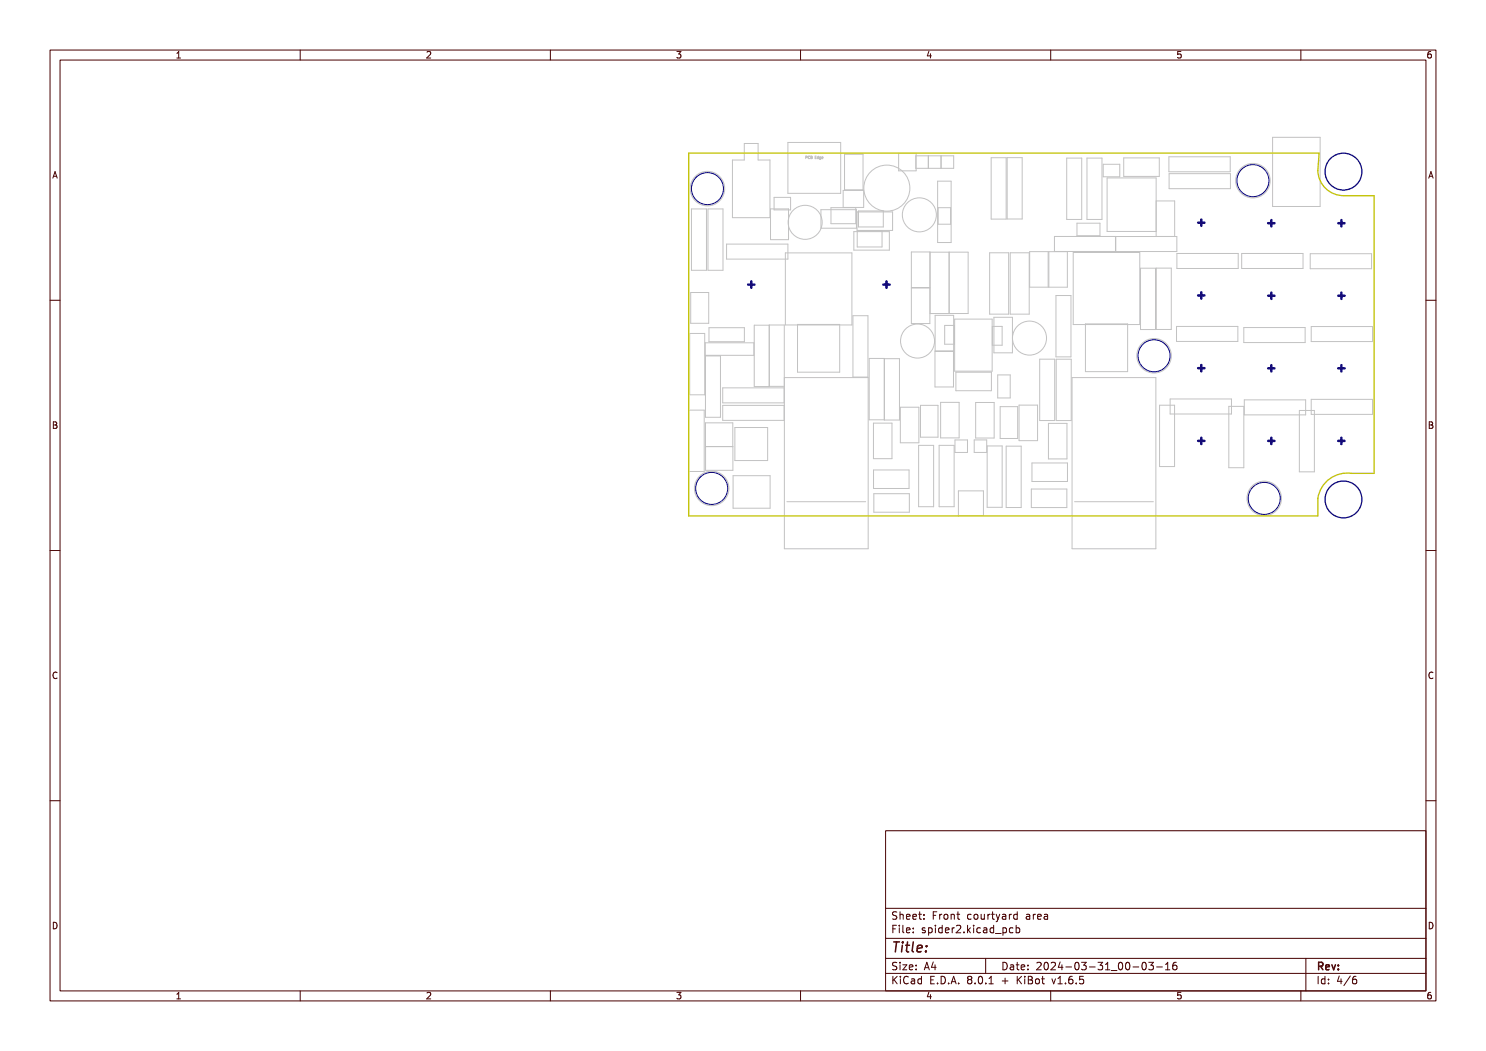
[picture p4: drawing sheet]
<svg xmlns="http://www.w3.org/2000/svg" width="297mm" height="210mm" viewBox="0 0 297 210" stroke-linecap="round" stroke-linejoin="round" font-family="sans-serif">
<g fill="none" stroke="#c2c2c2" stroke-width=".2">
<path d="M148.8 28.7h2.7v3.3h2.4v11.5h-7.5v-11.5h2.4zM154.7 39.4h3.3v2.5h-3.3zM157.5 28.5h10.5v10.1h-10.5zM161.3 31.4l-.3 .1M161.3 31.2h-.3v.5M161.3 31.2h.1M161.3 31.2v.2M161.3 31.4h.1M161.8 31.2a.22 .22 0 0 0-.3 .3 .22 .22 0 0 0 .3 .2M162 31.4h.2M162.2 31.4l.1-.2h-.3v.5h.3v-.2M162.2 31.4l.1 .1"/>
<path d="M162.3 31.5h.1M162.9 31.4h.2M163.2 31.2h-.3v.5h.3M163.6 31.2v.5h-.2v-.3h.2M163.8 31.8h.2M164 31.8h.1M164 31.7h-.2v-.3h.2v.4M164.4 31.4h-.2l.1 .3h.1M164.4 31.4h.1M164.5 31.7h-.1M164.5 31.4l-.3 .1M168.5 38.1h4.1v3.3h-4.1z"/>
<path d="M168.8 30.8h3.7v7.1h-3.7zM179.6 30.6h3.5v3.5h-3.5zM183 31.1h7.6v2.5h-7.6zM185.5 31.1v2.5M185.6 31.1v2.5M187.4 36.2h2.7v12.3h-2.7zM188.1 31.1v2.5M198.1 31.5h3v12.3h-3zM201.3 31.5h3v12.3h-3zM213.2 31.6h3v12.3h-3zM217.3 31.6h3v12.3h-3zM220.5 32.8h3.3v2.5h-3.3z"/>
<path d="M224.6 31.6h7.1v3.7h-7.1zM233.6 31.3h12.3v3h-12.3zM233.7 34.7h12.2v3h-12.2zM254.3 27.4h9.6v13.9h-9.6zM138.1 58.4h3.5v6.2h-3.5zM138.2 41.7h3v12.3h-3zM141.5 41.7h3v12.3h-3zM145.2 48.8h12.3v3h-12.3zM154 41.7h3.6v6.2h-3.6zM157 50.5h13.3v14.4h-13.3zM164.1 41.9h7.1v3.7h-7.1zM166.1 41.5h4.9v3.2h-4.9z"/>
<path d="M170.7 46.3h7.1v3.7h-7.1zM171.3 42.3h7.1v3.7h-7.1zM171.3 46.2h5v3.2h-5zM171.6 42.1h4.9v3.2h-4.9zM182.2 57.5h3.7v7.2h-3.7zM185.9 50.3v7.2h-3.7v-7.2l11.3 .1v12.2h-7.6v-12.2M187.5 41.5h2.5v3.3h-2.5zM189.7 50.4v12.2M197.8 50.5h3.8v12.3h-3.8zM201.9 50.5h3.8v12.3h-3.8zM205.8 50.3h3.7v7.1h-3.7zM210.8 50.3v-3h24.4v3h-25.6v7.1h3.7v-7.1"/>
<path d="M211.1 59.1h3v12.2h-3zM214.5 50.5h13.3v14.4h-13.3zM215.3 44.6h4.6v2.5h-4.6zM222.9 47.3v3M223 47.3v3M227.9 53.6h3v12.2h-3zM231.1 46.2h-9.8v-10.6h9.8v11.7M231.1 40.2h3.7v7.1M231.1 53.6h3v12.2h-3zM235.2 50.6h12.3v3h-12.3zM248.2 50.6h12.2v3h-12.2zM261.9 50.7h12.2v3h-12.2z"/>
<path d="M137.9 66.6h3v12.3h-3zM140.9 68.5h9.8v2.5h-9.8zM141 71.1h3v12.3h-3zM141.7 65.5h7.1v2.8h-7.1zM144.5 77.5h12.2v3h-12.2zM153.8 64.9v12.3h-3v-12.2l6-.1v44.8h16.7v-34.2h-16.7M153.8 77.2h3M159.4 64.8h8.4v9.6h-8.4zM170.5 63.1h3v12.2h-3zM173.7 71.6h3v12.3h-3zM176.8 71.7h3v12.2h-3zM186.9 70.2h3.7v7.1h-3.7z"/>
<path d="M186.9 63h3.7v7.1h-3.7zM188.8 65h2v3.8h-2zM190.8 63.8h7.5v10.4h-7.5zM191 74.4h7.1v3.7h-7.1zM198.3 65.2h2v3.8h-2M198.6 63.4h3.7v7.1h-3.7zM199.4 74.9h2.5v4.6h-2.5zM207.8 71.8h3v12.2h-3zM211.1 71.8h3v12.2h-3zM214.3 75.5h16.7v34.2h-16.7zM216.9 64.7h8.5v9.6h-8.5zM233.9 79.7h12.2v3h-12.2z"/>
<path d="M235.1 65.2h12.3v3h-12.3zM248.6 65.4h12.3v3h-12.3zM248.7 79.9h12.3v3h-12.3zM262.1 65.3h12.2v3h-12.2zM262.1 79.8h12.2v3h-12.2zM137.8 82h3v12.2h-3zM141 89.2h5.5v4.8h-5.5v-9.5h5.5v4.7M144.5 81h12.2v3h-12.2zM146.5 95.1h7.4v6.5h-7.4zM146.9 85.4h6.5v6.6h-6.5zM174.6 84.5h3.7v7.2h-3.7zM174.6 93.9h7.1v3.7h-7.1z"/>
<path d="M174.6 98.6h7.1v3.7h-7.1zM179.9 81.4h3.7v7.1h-3.7zM183.6 89h3v12.3h-3zM184 81h3.5v6.4h-3.5zM187.7 89h3v12.3h-3zM188 80.4h3.7v7.1h-3.7zM190.9 87.9h2.5v2.5h-2.5zM191.6 98.1h5v5h-5zM194.7 87.9h2.5v2.5h-2.5zM195 80.4h3.7v7.1h-3.7zM197.3 89.1h3v12.3h-3zM199.9 81.3h3.5v6.3h-3.5z"/>
<path d="M201.1 89.1h3v12.3h-3zM203.7 81h3.7v7h-3.7zM206.1 97.7h7.1v3.7h-7.1zM206.3 92.5h7.1v3.7h-7.1zM209.5 84.6h3.7v7.1h-3.7zM231.8 81h3v12.2h-3zM245.6 81.2h3v12.3h-3zM259.7 82h3v12.3h-3zM157.3 100.2h15.7M214.8 100.2h15.7"/>
<circle cx="141.4" cy="37.7" r="3.5"/>
<circle cx="177.3" cy="37.6" r="4.6"/>
<circle cx="250.4" cy="36.1" r="3.5"/>
<circle cx="160.9" cy="44.4" r="3.4"/>
<circle cx="183.7" cy="42.9" r="3.4"/>
<circle cx="183.4" cy="68.2" r="3.4"/>
<circle cx="205.8" cy="67.6" r="3.4"/>
<circle cx="230.7" cy="71.1" r="3.5"/>
<circle cx="142.2" cy="97.6" r="3.5"/>
<circle cx="252.7" cy="99.6" r="3.5"/>
</g>
<path d="M137.6 30.6h126l-.2 3.5a5.1 5.1 0 0 0 5.2 5h6v55.5h-4.5a5.9 5.9 0 0 0-6.7 5v3.5h-125.8z" fill="none" stroke="#c2c200" stroke-width=".25"/>
<g fill="none" stroke="#000084" stroke-width=".25">
<circle cx="268.5" cy="34.3" r="3.7"/>
<circle cx="268.5" cy="99.8" r="3.7"/>
</g>
<g fill="none" stroke="#000084" stroke-width=".5">
<path d="M149.5 56.9h1.3M150.2 56.2v1.3M176.5 56.9h1.3M177.2 56.2v1.3M239.5 59h1.2M239.5 44.5h1.2M240.1 43.9v1.2M240.1 58.4v1.3M253.5 44.6h1.2M253.5 59.1h1.2M254.1 44v1.2M254.1 58.5v1.2"/>
<path d="M267.5 44.6h1.2M267.5 59.1h1.2M268.1 44v1.2M268.1 58.5v1.2M239.5 73.6h1.2M240.1 72.9v1.3M253.5 73.6h1.2M254.1 73v1.2M267.5 73.6h1.2M268.1 73v1.2M239.5 88.1h1.2M240.1 87.5v1.2"/>
<path d="M253.5 88.1h1.2M254.1 87.5v1.2M267.5 88.1h1.2M268.1 87.5v1.2"/>
</g>
<g fill="none" stroke="#000084" stroke-width=".2">
<circle cx="141.4" cy="37.7" r="3.2"/>
<circle cx="250.4" cy="36.1" r="3.2"/>
<circle cx="230.7" cy="71.1" r="3.2"/>
<circle cx="142.2" cy="97.6" r="3.2"/>
<circle cx="252.7" cy="99.6" r="3.2"/>
</g>
<g fill="none" stroke="#480000" stroke-width=".2">
<path d="M10 10h277v190h-277zM12 12h273v186h-273zM35.3 10.7l.4-.4v1.3M35.3 11.6h.8M60 10v2M85.3 10.4l.5-.1 .3 .4-.8 .9h.8M110 10v2M135.3 10.3h.8l-.4 .5 .3 .1v.6l-.2 .1-.5-.1M160 10v2M185.7 10.2l-.4 1h.9M186 10.7v.9M210 10v2"/>
<path d="M236 10.3h-.6l-.1 .6 .2-.1 .5 .1 .1 .1-.1 .5-.2 .1-.5-.1M260 10v2M286 10.3l-.4 .1-.2 .2-.1 .7 .3 .3 .4-.1 .1-.5-.1-.1-.4-.1-.3 .2M10.6 35.6l.4-1.3 .4 1.3M10.7 35.2h.6M285.6 35.6l.4-1.3 .4 1.3M285.7 35.2h.6M10 60h2M285 60h2M10.7 84.3h.4l.2 .2-.2 .4 .2 .1 .1 .3-.2 .3h-.5zM10.7 84.9h.4M285.7 84.3h.4l.2 .2-.2 .4 .2 .1 .1 .3-.2 .3h-.5z"/>
<path d="M285.7 84.9h.4M10 110h2M285 110h2M11.4 134.4a.62 .62 0 0 0-.9 .5 .62 .62 0 0 0 .7 .7l.2-.1M286.4 134.4a.62 .62 0 0 0-.9 .5 .62 .62 0 0 0 .7 .7l.2-.1M10 160h2M285 160h2M177 166h108v32h-108zM10.7 184.3a.66 .66 0 0 1 .7 .6 .66 .66 0 0 1-.7 .7zM35.3 199.6h.8M35.3 198.7l.4-.4v1.3M60 198v2"/>
<path d="M85.3 198.4l.5-.1 .3 .4-.8 .9h.8M110 198v2M135.3 198.3h.8l-.4 .5 .3 .1v.6l-.2 .1-.5-.1M160 198v2M177 181.5h108M177 187.5h108M177 191.5h108M177 194.5h108M178.5 185.6h.5M178.5 195.1v1.5M178.7 195.7l.6 .9M179.2 184.9h-.7v1.5"/>
<path d="M179.2 182.3l-.5-.1-.2 .1v.5l.6 .2 .1 .4-.2 .3-.6-.1M179.2 192.4l-.5-.1-.2 .1v.5l.6 .2 .1 .4-.2 .3-.6-.1M179.3 195.1l-.8 .8M179.7 184.9v.1M179.7 185.4v1M179.9 182.8l.2-.1 .4 .1v.9M179.9 182.2v1.5M179.9 192.3v.1M179.9 192.8v1M180 195.1v.1M180 195.6v1M180.5 184.9v1.3l.2 .2"/>
<path d="M180.5 192.8h.7l-.7 1h.7M181.2 183.2l.7-.2-.1-.2-.4-.1-.2 .2v.7h.6M181.2 185.9l.7-.2-.1-.2-.4-.1-.2 .2v.7h.6M181.5 195.2a.71 .71 0 0 0-1 .5 .71 .71 0 0 0 .7 .9l.3-.2M181.7 193.3l.8-.2-.1-.2-.4-.1-.3 .2 .1 .7h.6M182.2 195.7h.5l.1 .9M182.5 183.2l.7-.2-.1-.2-.4-.1-.2 .2v.7h.6M182.5 186.2v.2M182.5 185.5v.1M182.8 195.9l-.5 .1-.2 .2 .2 .4 .5-.1M183.1 193.6v.2M183.1 192.9v.1"/>
<path d="M183.6 182.7h.6M183.8 182.2v1.3l.4 .2M184.2 195.7l-.5-.1-.2 .3 .1 .6h.6M184.2 195.1v1.5M184.7 183.5v.2M184.7 182.8v.1M184.7 193.8l.5-1.5 .5 1.5M184.9 185.5l-.4-.1-.2 .2 .1 .2 .5 .2v.3h-.6M184.9 193.4h.7M185.6 185.5l.4-.1 .3 .3-.1 .6h-.6M185.6 185.4v1.5M185.7 198.2l-.4 1h.9"/>
<path d="M186 198.7v.9M186 195.8h.5M186.5 182.9h.5M186.5 192.2l-.3 1.1h.9M186.7 195.1h-.7v1.5h.7M186.9 192.8v1M187 184.9v.1M187 185.4v1M187.2 182.2h-.7v1.5M187.4 196.4v.2M187.8 182.7v1M188.1 195.1a.76 .76 0 0 1 .9 .7 .76 .76 0 0 1-.9 .8z"/>
<path d="M188.2 182.7l-.4 .3M188.3 185.5l-.4-.1-.3 .3 .1 .6h.6M188.3 184.9v1.5M188.7 182.8l.3-.1 .4 .1 .1 .6-.2 .2-.3 .1-.3-.2zM189 185.9l.7-.2-.1-.2-.4-.1-.2 .2v.7h.6M189.6 196.4v.2M190.1 182.8l.2-.1 .4 .1v.9M190.1 182.7v1M190.1 196.6l.5-1.5 .5 1.5M190.2 196.2h.8M190.3 185.4v1M190.7 185.4l-.4 .3"/>
<path d="M191.2 185l.5-.1 .3 .4-.9 1.1h.9M191.2 182.7h.6M191.5 182.2v1.3l.3 .2M191.6 196.4v.2M192.7 186.2v.2M193.4 184.9v1.5M193.5 185.8l.5 .6M193.7 195.7l-.3-.3 .3-.3h.3l.2 .3-.2 .3M193.7 195.7l-.3 .3 .1 .4 .2 .2 .4-.1 .1-.2v-.3l-.2-.3M193.7 195.7h.3M194 185.4l-.6 .6M194.1 182.8l-.4-.1-.3 .3 .1 .6h.6"/>
<path d="M194.6 184.9v.1M194.6 185.4v1M194.7 182.8l.3-.1 .4 .1 .1 .6-.2 .2-.3 .1-.3-.2zM194.9 196.4v.2M195.7 195.2l.2-.1a.8 .8 0 0 1 .5 .7 .8 .8 0 0 1-.5 .8l-.2-.2-.2-.4zM196 185.5l-.5-.1-.3 .3 .2 .6h.6M196.1 182.7l.1 .9 .3 .1 .2-.2M196.6 185.5h.6v.9M196.7 182.7v1M197 191.5v3M197 196.4v.2M197.2 185.7l-.5 .1-.2 .2 .2 .4 .5-.1"/>
<path d="M197.5 182.7v1M197.7 196.6h.8M197.7 195.5l.4-.4v1.5M197.9 182.7l-.4 .3M198.2 182.7h.5M198.4 182.2v1.3l.3 .2M198.6 185.5l-.4-.1-.3 .3 .1 .6h.6M198.6 184.9v1.5M199 186.5h1.1M199.1 182.7l.4 1M199.5 183.7l-.4 .5M199.8 182.7l-.3 1"/>
<path d="M200.3 196h1.2M200.4 182.8h.6v.9M200.5 185.5l.4-.1 .3 .3-.2 .6h-.5M200.5 185.4v1.5M200.5 192.3a.76 .76 0 0 1 .8 .7 .76 .76 0 0 1-.8 .8zM200.9 195.4v1.2M201 183l-.5 .1-.2 .2 .2 .4 .5-.1M201.7 182.7v1M202 192.9h.5l.1 .9M202.2 182.7l-.5 .3M202.5 185.5l-.5-.1-.3 .3 .2 .6h.6M202.6 193.1l-.5 .1-.2 .2 .2 .4 .5-.1"/>
<path d="M203.1 185.5l.4-.1 .3 .3-.1 .6h-.6M203.1 184.9v1.5M203.1 192.8h.6M203.3 182.8l-.4-.1-.3 .3 .1 .6h.6M203.3 182.2v1.5M203.3 192.3v1.3l.4 .2M203.3 195.1v1.5M203.5 195.7l.7 .9M204.1 193.3l.7-.2-.1-.2-.4-.1-.2 .2 .1 .7h.5M204.2 195.1l-.9 .8M204.8 195.1v.1M204.8 195.6v1"/>
<path d="M205.2 182.8h.5l.1 .9M205.5 192.9v.1M205.5 193.6v.2M205.5 195.1h.5l.3 .3-.3 .4 .3 .1 .1 .4-.3 .3h-.6zM205.5 195.8h.5M205.8 183l-.5 .1-.2 .2 .2 .4 .5-.1M206.5 182.7v1M207 182.7l-.5 .3M207 195.7l.2-.1 .5 .1v.6l-.1 .2-.4 .1-.2-.2zM207.2 192.4l.6-.1 .3 .4-.9 1.1h.9M207.4 183.2l.7-.2-.1-.2-.4-.1-.2 .2 .1 .7h.5M208.2 195.6h.5"/>
<path d="M208.4 195.1v1.3l.3 .2M208.7 182.8h.6l.1 .9M208.8 192.4l.2-.1a.8 .8 0 0 1 .5 .7 .8 .8 0 0 1-.5 .8l-.2-.2-.1-.4zM209.4 183l-.5 .1-.2 .2 .2 .4 .5-.1M210 198v2M210.1 192.4l.6-.1 .3 .4-1 1.1h1M210.2 195.6l.4 1 .4-1M211.5 196.6h.8M211.5 195.5l.4-.4v1.5M211.9 192.2l-.4 1.1h1M212.2 192.8v1M213 196.4v.2"/>
<path d="M213 193.2h1.2M214.3 195.1l-.4 .1a1.01 1.01 0 0 0 0 1.4l.5-.2 .1-.5-.3-.2h-.3l-.3 .2M215 192.4l.2-.1a.8 .8 0 0 1 .5 .7 .8 .8 0 0 1-.5 .8 1 1 0 0 1-.2-1.4zM215.1 196.4v.2M216.2 192.3h.9l-.5 .6 .4 .1v.6l-.2 .2-.6-.2M216.5 195.1h-.7l-.1 .7 .3-.1h.5l.1 .2-.1 .5-.2 .2-.6-.2M217.7 193.2h1.2M219.5 192.3h.9l-.5 .6 .4 .1v.6l-.2 .2-.6-.2M221 193.8h.8M221 192.7l.4-.4v1.5M222.1 193.9h1.1M223.7 192.4l.2-.1a.8 .8 0 0 1 .5 .7 .8 .8 0 0 1-.5 .8 1 1 0 0 1-.2-1.4z"/>
<path d="M225.2 192.4l.1-.1a.8 .8 0 0 1 .5 .7 .8 .8 0 0 1-.5 .8 1 1 0 0 1-.1-1.4zM226.5 193.2h1.1M228.5 192.4l.1-.1a.8 .8 0 0 1 .5 .7 .8 .8 0 0 1-.5 .8 1 1 0 0 1-.1-1.4zM229.6 192.3h.9l-.5 .6 .5 .1v.6l-.3 .2-.6-.2M231.2 193.2h1.1M233 193.8h.8M233 192.7l.4-.4v1.5M235.1 192.3l-.4 .1a1.01 1.01 0 0 0 0 1.4l.5-.2v-.5l-.2-.2h-.3l-.3 .2M236 198.3h-.6l-.1 .6 .2-.1 .5 .1 .1 .1-.1 .5-.2 .1-.5-.1M260 198v2M261 191.5v6.5M263.5 195.1v1.5"/>
<path d="M264.8 195.1v1.5M264.8 195.7l-.4-.1-.3 .3 .1 .6h.6M265.5 196.4v.2M265.5 195.7v.1M267.7 195l-.4 1.1h.9M268 195.6v1M269.9 195l-1.3 1.9M271 195.1l-.4 .1a1.01 1.01 0 0 0 0 1.4l.5-.2 .1-.5-.3-.2h-.4l-.2 .2M285.7 184.3a.66 .66 0 0 1 .7 .6 .66 .66 0 0 1-.7 .7zM286 198.3l-.4 .1-.2 .2-.1 .7 .3 .3 .4-.1 .1-.5-.1-.1-.4-.1-.3 .2"/>
</g>
<g fill="none" stroke="#480000" stroke-width=".3">
<path d="M178.6 188.2h1.2M179.2 188.2l-.3 2M180.4 188.9l-.2 1.3M180.4 188.2v.2M181 188.9h.8M181.4 188.2l-.2 1.7v.2l.4 .1M182.5 188.2l-.2 1.7 .3 .3M183.3 189.5l1-.1-.1-.4-.5-.1-.3 .3-.1 .9h.8M185.1 190l-.1 .2M185.2 189v.2M263.6 193.1l.7-.1 .1-.2-.1-.4-.2-.1h-.5v1.5M263.9 193.1l.5 .7"/>
<path d="M265 193.3l.7-.2-.1-.3h-.4l-.2 .2 .1 .7h.5M266.2 192.8l.4 1 .3-1M267.5 193.6v.2M267.5 192.8v.2"/>
</g>
<text font-size="2.7" fill="#fff" x="178" y="190.3">Title:</text>
<g font-size="2" fill="#fff">
<text x="178" y="183.7">Sheet: Front courtyard area</text>
<text x="178" y="186.4">File: spider2.kicad_pcb</text>
<text x="178" y="196.6">KiCad E.D.A. 8.0.1 + KiBot v1.6.5</text>
<text x="178" y="193.8">Size: A4</text>
<text x="200" y="193.8">Date: 2024-03-31_00-03-16</text>
<text x="263" y="193.8">Rev:</text>
<text x="263" y="196.6">Id: 4/6</text>
</g>
<g font-size="1.7" fill="#fff">
<text x="35" y="11.6">1</text>
<text x="85" y="11.6">2</text>
<text x="135" y="11.6">3</text>
<text x="185" y="11.6">4</text>
<text x="235" y="11.6">5</text>
<text x="285" y="11.6">6</text>
<text x="10.5" y="35.6">A</text>
<text x="285.5" y="35.6">A</text>
<text x="10.5" y="85.7">B</text>
<text x="285.5" y="85.7">B</text>
<text x="10.5" y="135.6">C</text>
<text x="285.5" y="135.6">C</text>
<text x="10.5" y="185.7">D</text>
<text x="285.5" y="185.7">D</text>
<text x="35" y="199.6">1</text>
<text x="85" y="199.6">2</text>
<text x="135" y="199.6">3</text>
<text x="185" y="199.6">4</text>
<text x="235" y="199.6">5</text>
<text x="285" y="199.6">6</text>
</g>
<text font-size=".7" fill="#fff" x="161.2" y="31.7">PCB Edge</text>
</svg>
